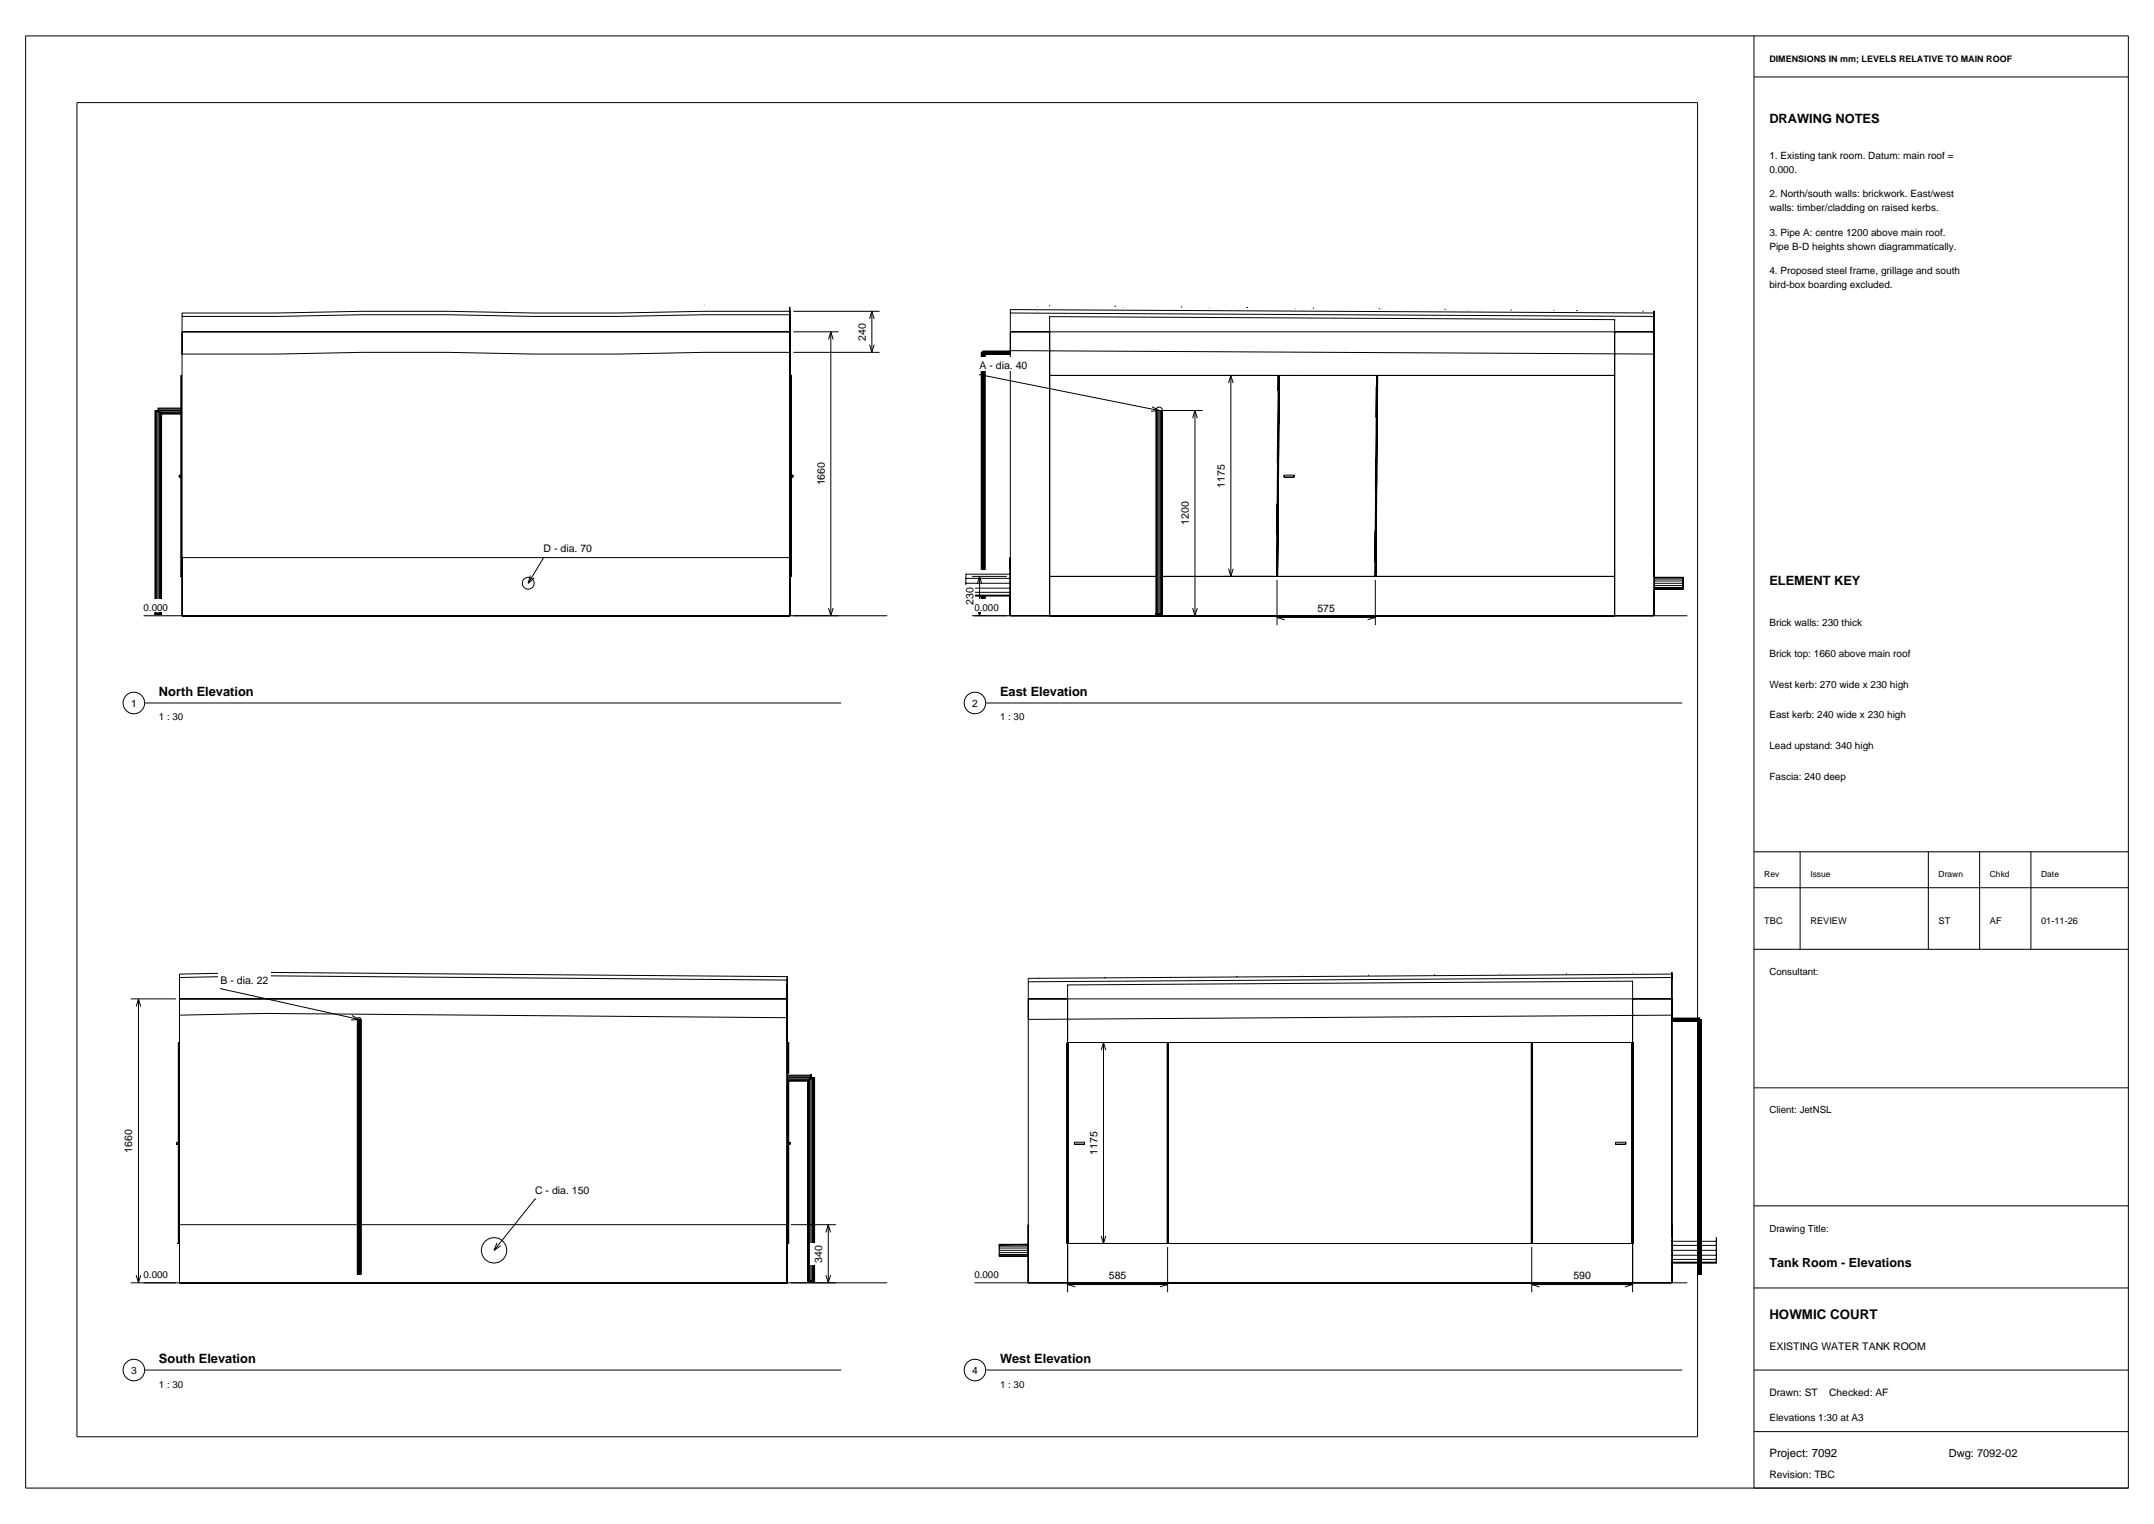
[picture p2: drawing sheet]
<svg xmlns="http://www.w3.org/2000/svg" width="420mm" height="297mm" viewBox="0 0 420 297" stroke-linecap="round" stroke-linejoin="round" font-family="sans-serif">
<g fill="none" stroke="#000" stroke-width=".19">
<path d="M5 7h410v283h-410zM342 7v283M342 15h73M15 20h316v260h-316zM137.3 59.5h.1M202.3 59.8h.1M204.5 59.6h.3M217.3 59.7h.3M219.1 59.9h.1M230.3 59.8h.2M243 59.9h.3M35.2 79.7h-4.4v.3h-.2v39.7l.5-.1"/>
<path d="M35.2 79.5h-4.4v.2M35.5 64.7h118.5v8.4v-8.4zM35.5 61.7v-.7h18.5l16.7-.3h16.6l16.7 .3h16.7l16.6-.3h16.7v-.9v60.2M35.5 61.7h18.5l16.7-.4h16.6l16.7 .4h16.7l16.6-.4h16.7v7.4h-16.7l-16.6 .3h-16.7l-16.7-.3h-16.6l-16.7 .3h-18.5zM35.5 64.7v55.3M154 61.2v11.9zM154.1 73.2v39.1M154.2 73.2l.1 39.1zM154.3 73.2v19.4M154.7 68.7h16.8M154.7 64.7h8.8M154.7 60.7h16.8"/>
<path d="M162 64.7v55.3M162 64.7l.5 1.5M162 64.7l-.4 1.5M169.5 67.2l.5 1.5M170 60.7v8M170 60.7l.4 1.5M170 60.7l-.5 1.5M170.4 67.2l-.4 1.5M191 73h.1M191 73l35 7M191.4 68.7l-.1 42.4M191.5 68.7h-.1v42.4"/>
<path d="M191.7 68.7h-.2v42.4M191.7 68.7h.1M191.7 68.7v42.4M191.9 69h5.1M192 69v42.1M197 68.8h-5.3v.1h5.3M197 68.7h-5.3v.1M197 68.5h-5.3v.2M197 68.4h-5.3v.1M197 64.7h125.5M197 64.7h7.7v55.3M197 64.7v55.3"/>
<path d="M197 61l125.5 .7M224.6 79.3l1.4 .7M225.4 79.9a.66 .66 0 0 1 .7-.6 .66 .66 0 0 1 .6 .7M235.9 60v.1M240 73.2v39.1M240 73.2l.5 1.5M240 73.2l-.5 1.5M249 73.2h-44.3v39.1h20.6M249.1 73.2h-44.4v-11.5l110.1 .6v10.9h-46.2l-.3 39.1h-.1M249.2 76.2v-3l-.3 39.1M249.2 73.2l-.3 39.1M249.3 73.2l-.3 39.1h.1"/>
<path d="M249.4 73.2h18.9M249.4 73.2l-.3 39.1M249.5 73.2l-.2 9.5M252.6 60.2h.1M256 60l.2 .1M268.3 75.3v6.1M268.4 73.2l-.2 39.1h-.2zM268.5 75.3v1.5M268.5 73.2l-.3 39.1M268.6 78.1l-.1 9.8M268.6 73.8v-.6h46.2v39.1h-46.6M268.8 60.2h.3"/>
<path d="M269.4 60.3h.1M281.7 60.3h.2M286.2 60.4h.1M294.5 60.4h.3M302.9 60.5h.2M307.3 60.5h.3M320.3 60.6h.2M322.5 64.7h-7.7v55.3M322.5 60.7h.1M322.5 64.7h.1M322.5 68.7h.1M322.5 61.3v7.4"/>
<path d="M322.5 61h.1M322.5 69h.1M322.5 61.7h.1M322.5 61.3h.1M322.5 61l-125.5-.7v8l125.5 .7M322.5 61v8M322.5 60.7v1M322.5 64.7v55.3M30.4 80h-.2v39.7l.4-.1M30.6 80h-.2v39.7l.4-.1M31.1 80.5h4.1M31.3 80.3v39.4h.2v-39.1"/>
<path d="M31.3 80.6h3.9M31.4 80.7h3.8M31.4 80.5l.1 39.2M34.9 93h.3zM35.2 80h-4.4v.3h4.4M35.2 92.6h-.3v.4M154.3 93h.3zM154.3 92.6h.3v.4v-.4M154.3 93v19.3M154.6 92.6v.4zM225.5 80h-.1v39.7l.3-.1M225.7 80h.3v39.7h-.3z"/>
<path d="M225.7 80h-.2v39.7l.5-.1M226 80h.3M226 80l-1.6 .1M226.5 80h-.2v39.7l.3-.1M226.6 80h-.1v39.7h.2v-39.7M226.7 80v39.7M226.7 80l-.1 .1M226.7 80h7.8M233 80v40M233 80l.5 1.5M233 80l-.5 1.5M249 98.2l-.1 6"/>
<path d="M249.1 84.1v6.1M249.1 98.1v1.7M249.2 84.1v1.6M249.3 86.9l-.1 9.9M250.3 93h2zM252.3 92.6h-2v.4M252.3 92.6v.4M268.2 89.3v6.1M268.4 89.3l-.1 1.5M268.4 92.3l-.1 9.6M28 120h145M30.2 119.6h.1"/>
<path d="M30.4 119.6l-.2 .1M31.3 119.6l-.5 .1v-39.7h.3v39.7l.3-.1M35.2 112.3h.1M35.4 112.3h-.2l.1-39.1v39.1M35.4 112.3h-.1M35.4 112.3h.1M35.5 120h118.5zM35.5 120h8zM35.5 108.7h118.5v11.3h-118.5zM101.9 113.2l-.1 .5zM101.9 113.2a1.17 1.17 0 0 1 1.9-.4 1.17 1.17 0 0 1-.4 1.9 1.17 1.17 0 0 1-1.6-1M103.4 112.1l-.4 1.6"/>
<path d="M104.2 112.6l-1.2 1.1M106 108.7h.1M106 108.7l-3 5M145 120h9zM154 112.3v7.7v-7.7M154 112.3v7.7zM154 112.3h.1M154 112.3l.1-39.1-.1 39.1M154 112.3h.3M154.1 112.3h.1M154.1 112.3l.1-19.3 .1 19.3M161.6 118.5l.4 1.5"/>
<path d="M162.5 118.5l-.5 1.5M188.3 111.5v.1M189.5 112.3h6.8M189.5 120h139.5M190.5 118.5l.5 1.5M191 112.3v7.7M191 112.3l.5 1.5M191 112.3l-.5 1.5M191.3 118.3h.1M191.3 116.2v2.1h.2M191.4 116.2v2.1h.3M191.5 118.5l-.5 1.5"/>
<path d="M191.5 116.2v2.1h.2v-2.1M191.8 118.3h-.1h.2M191.8 116.2v2.1h.2v-2.1v2.1h-.1v-2.1M191.8 111.1v-42.4h.1v42.4M196.9 111v-2.3v11.3v-3.9M197 116h-8.7v.2h8.7M197 115.4h-8.7v.6M197 114.6h-8.7v.8M197 113.7h-8.7v.9M197 112.7h-8.7v1M197 111.9h-8.7v.8M197 120h7.7z"/>
<path d="M204.7 120h110.1zM225.3 119.6h.2M225.4 119.6l-.1 .1M226.3 119.6l-.3 .1 .5-.1M226.7 112.3h88.1M232.5 118.5l.5 1.5M233.5 118.5l-.5 1.5M239.5 110.8l.5 1.5M240.5 110.8l-.5 1.5M248.9 112.2v.1h.1v-.1M249 113v8.8M249.2 101.1l-.1 9.7"/>
<path d="M250.5 119.9l-1.5 .4M266.7 119.9l1.5 .4M268 112.3h.2M268.1 103.3v6.2M268.2 113v8.8M268.2 103.3v1.6M268.3 106.2v6.1M314.8 120h7.7zM322.5 113.7h5.7v.4h-5.7M322.5 114.8h5.7M322.5 112.5l5.7 .1M322.6 112.4v-3.7v11.3v-5.1"/>
<path d="M328.2 113.2v.5zM328.2 114.1v.4h-5.7M328.2 114.5v.2h-5.7M328.2 112.5l-5.7 .1M328.2 112.6v.2h-5.7M328.2 112.8v.4h-5.7M328.2 112.6v2.1M28.3 137h135.7M192.3 137h135.7M249 120.3h19.2M249 120.3l1.5 .5M268.2 120.3l-1.5 .5"/>
<path d="M342 166h73M342 173h73M351 166v19M376 166v19M386 166v19M396 166v19M25.5 194.7h8.8M27 194.7v55.3M27 194.7l.4 1.5M27 194.7l-.5 1.5M35 194.7h118.5M35 190.5l16.7-.3 101.8 .8v7.3l-101.8-.8-16.7 .3z"/>
<path d="M35 190.5v-.7l16.7-.3 101.8 .8v8.7M35 194.7v55.3M43 192.7h.1M43 192.7l27 6M68.6 197.9l1.4 .8M69.7 198.5l.2-.2h.2l.3 .4M69.7 198.7v49.6M69.9 198.7h-.2v49.6h.2M70 198.7h-.1v49.6h.1M70 198.7l-1.6 .1M70.1 198.7h-.1v49.6h.1M70.3 198.7h-.2v49.6h.2"/>
<path d="M70.3 198.7l.1 49.6zM70.3 198.7v49.6h.1M70.3 198.7v49.6M70.3 198.7h.1M70.4 198.7l-.1 .1M153.5 194.7h.1M153.5 194.7v55.3v-7.7v7.7h-118.5M153.5 190.3v1.4M202.6 190.6h-.1M215.5 190.5h-.1M228.3 190.4h-.1M241.2 190.3h-.1"/>
<path d="M254 190.2h-.1M266.9 190l-.1 .1M279.8 189.9h-.1M292.6 189.8h-.1M305.5 189.7h-.1M318.3 189.6h-.1M318.3 194.7v8.3v-11.8l-110.1 .7v11.2v-8.4h-7.7h125.5M325.9 194.7h.1M325.9 189.5l.1 .3-125.5 .9v59.3M325.9 190.3l.1-.1v7.6l-125.5 .9M325.9 198.7h5.4v.1h-5.4M325.9 198.4l5.4-.1v.4h-.1v49.6h.1h-.2v-49.6h.1"/>
<path d="M325.9 199h5.1M325.9 199h5M326 190.8v59.2M326 194.7h.1M326 189.5l-.1 1.5M326 197.5v.7M326 199.1v41.9M326 190.5l-125.5 .8M331 199v49.3h.2M331.3 198.8v.1h-5.4M331.3 198.3h.1M331.3 198.4v.1h-5.4"/>
<path d="M331.5 198.7h-.2v49.6h.3M331.6 198.7h-.1v49.6h.2v-49.6M331.6 198.7h.1v49.6h-.1zM331.7 198.7v49.6M342 185h73M34.8 203.2l.1 39.1h-.2zM153.5 203.1v-11.4v50.6M153.5 210h4.7v.3h-4.7M153.5 209.5h4.7v-.1v.6h-.3v39.7l.5-.1M153.5 210.5h4.3M153.5 210.6h4.1M153.5 210.7h4"/>
<path d="M153.5 210.7v31.6M153.6 210.7l-.1 31.6M153.6 209.2v-6l-.1 6M153.6 203.2l.1 6M153.7 210.7l-.1 31.6M153.7 203.2l.1 6zM153.7 210.7v11.9M153.8 210.7l-.1 31.6M157.5 210.6v39.1l.2-.1M157.6 210.5v39.2l.3-.1M157.7 210.3v39.4l.5-.1M158.2 209.3h.1"/>
<path d="M158.2 209.5v.2h-4.7M158.4 210h-.2v39.7l.4-.1M158.6 210h-.2v39.7h.4v-39.7M158.8 210v39.7zM158.8 210h-.2v39.7h.2M158.8 210h.1M208 203.2v39.1h.3M208 203.2v39.1h.2M208.1 203.2h.1M208.2 203.2l.1 39.1zM208.3 203.2v39.1M208.7 203.2h8"/>
<path d="M215.2 203.2v39.1M215.2 203.2l.4 1.5M215.2 203.2l-.5 1.5M217.4 203.2h.1M218.3 203.2h.2M219.3 203.2h.1M221 203.2h.1M221.3 203.2h.3M222.1 203.2h.1M222.5 203.2h.1M222.7 203.2h.1M224.3 203.2h.1"/>
<path d="M226.5 203.2h.2M227.2 203.2h.1M227.5 203.2h-19.3v39.1h19.5M227.7 203.2l.1 39.1zM227.7 203.2l-.2 39.1h.3v-39.1h70.6M227.8 203.2v39.1M298.7 203.2l.1 39.1zM298.7 203.2l-.2 39.1h.3v-39.1M318.1 203.2h-19.3v39.1M318.2 203.2v39.1h.3l-.1-39.1M318.2 203.2v39.1M318.2 203.2h.1"/>
<path d="M318.3 203.2l.1 39.1zM318.5 203.2v39.1M342 212h73M34.4 223h.3zM34.7 222.6h-.3v.4M69.5 238.7h-34.5v11.3M70.4 238.7h83.1v11.3h-118.5M104.3 233.7h.1M104.3 233.7l-8 10M153.7 223h.4zM153.7 222.6h.4v.4M154.2 238.7h8.8"/>
<path d="M161.5 238.7v11.3M161.5 238.7l.4 1.5M161.5 238.7l-.5 1.5M200.4 238.7v11.3M209.5 223h2zM211.4 222.6h-1.9v.4M211.5 223v-.4v.4M315 223h2zM316.9 222.6h-1.9v.4M317 223v-.4v.4M342 235h73M25.5 250h147.5"/>
<path d="M26.5 248.5l.5 1.5M27.4 248.5l-.4 1.5M34.7 242.3h.1M34.8 242.3h.1M34.8 242.3h-.1M34.9 242.3h.1M35 250h118.5zM35 250h9zM69.6 248.3h.1M69.7 248.3h.6M94 242.7l-.2 1zM94 242.7a2.5 2.5 0 0 1 4.1-.8 2.5 2.5 0 0 1-.8 4.1 2.5 2.5 0 0 1-3.5-2.3"/>
<path d="M96.9 242.2l-.6 1.5M97.6 242.8l-1.3 .9M145.5 250h8zM153.5 242.3h.1M153.5 242.3h.2M153.6 242.3h.1M153.6 242.3l.1-19.3v19.3M157.6 249.6l-.1 .1M161 248.5l.5 1.5M161.9 248.5l-.4 1.5M190 250h139M194.8 242.5h5.5z"/>
<path d="M200.3 244.7h-5.5l5.5 .1M200.3 244.5h-5.5v.2M200.3 244.1h-5.5v.4M200.3 243.7h-5.5v.4M200.3 243.2h-5.5v.5M200.3 242.8h-5.5v.4M200.3 242.6h-5.5v.2M200.4 250h.1M200.5 250h7.7zM208.2 250h110.1zM208.2 242.3h110.1v7.7M208.2 242.3v9.5"/>
<path d="M208.2 250.3h19.5M208.2 250.3l1.5 .5M208.9 242.3h7.8M209.7 249.9l-1.5 .4M214.7 240.8l.5 1.5M215.6 240.8l-.4 1.5M226.2 249.9l1.5 .4M227.6 242.3h90.7M227.7 243v8.8M227.7 250.3l-1.5 .5M298.7 243v8.8M298.7 250.3h19.6"/>
<path d="M298.7 250.3l1.5 .5M300.2 249.9l-1.5 .4M316.8 249.9l1.5 .4M318.3 250h7.7zM318.3 242.3v9.5M318.3 250.3l-1.5 .5M325.9 244.6h5M325.9 243.7h5M325.9 245.4h5M325.9 246h5M325.9 246.2h5M325.9 241.9h5"/>
<path d="M325.9 242.7h5M326 246.1v3.9M326.1 241v-2.3v11.3v-3.9M331 248.3h.1M331.3 248.3h.2M331.6 243.7h3.1v.9h-3.1M331.6 246.2h3.1v-.2v.2M331.6 241.9h3.1v-.5v4.6M334.7 244.6v.8h-3.1M334.7 245.4v.6h-3.1M334.7 241.2v.2v-.2M334.7 241.9v.8h-3.1"/>
<path d="M342 251h73M28.3 267h135.7M192.3 267h135.7M342 267h73M342 279h73"/>
<circle cx="26.1" cy="137" r="2.1"/>
<circle cx="190.1" cy="137" r="2.1"/>
<circle cx="26.1" cy="267" r="2.1"/>
<circle cx="190.1" cy="267" r="2.1"/>
</g>
<g fill="#fff">
<path d="M344.6 10h48.2v2.3h-48.2z"/>
<path d="M344.6 21.2h22.3v3.1h-22.3z"/>
<path d="M344.6 28.8h36.7v2.5h-36.7z"/>
<path d="M344.6 31.5h6.2v2.5h-6.2z"/>
<path d="M344.6 36.3h36.8v2.4h-36.8z"/>
<path d="M344.6 39h33.9v2.4h-33.9z"/>
<path d="M344.6 43.7h35.2v2.5h-35.2z"/>
<path d="M344.6 46.4h37.3v2.5h-37.3z"/>
<path d="M344.6 51.2h38v2.4h-38z"/>
<path d="M344.6 53.9h24.9v2.5h-24.9z"/>
<path d="M344.6 111.2h18.6v3.1h-18.6z"/>
<path d="M344.6 119.8h18.9v2.4h-18.9z"/>
<path d="M344.6 125.8h28.3v2.4h-28.3z"/>
<path d="M344.6 131.8h28v2.4h-28z"/>
<path d="M344.6 137.8h27.5v2.4h-27.5z"/>
<path d="M344.6 143.8h21.2v2.4h-21.2z"/>
<path d="M344.6 149.8h15.8v2.4h-15.8z"/>
<path d="M343.6 169.1h3.7v2.2h-3.7z"/>
<path d="M352.6 169.1h4.7v2.2h-4.7z"/>
<path d="M377.6 169.1h5.6v2.2h-5.6z"/>
<path d="M387.6 169.1h4.7v2.2h-4.7z"/>
<path d="M397.6 169.1h4.3v2.2h-4.3z"/>
<path d="M343.6 178h4.4v2.3h-4.4z"/>
<path d="M352.6 178h7.9v2.3h-7.9z"/>
<path d="M377.6 178h3.1v2.3h-3.1z"/>
<path d="M387.6 178h3.1v2.3h-3.1z"/>
<path d="M397.6 178h8v2.3h-8z"/>
<path d="M344.6 187.8h10.4v2.4h-10.4z"/>
<path d="M344.6 214.8h12.9v2.5h-12.9z"/>
<path d="M344.6 237.8h12.4v2.4h-12.4z"/>
<path d="M344.6 244.3h28.6v3h-28.6z"/>
<path d="M344.6 254.1h21.9v3.1h-21.9z"/>
<path d="M344.6 260.7h31.3v2.5h-31.3z"/>
<path d="M344.6 269.7h24v2.6h-24z"/>
<path d="M344.6 274.8h19.2v2.5h-19.2z"/>
<path d="M344.6 281.5h14.1v2.8h-14.1z"/>
<path d="M379.6 281.6h14.2v2.7h-14.2z"/>
<path d="M344.6 285.7h13.6v2.5h-13.6z"/>
<path d="M27.6 116.8h5.6v2.4h-5.6z"/>
<path d="M189.6 116.8h5.6v2.4h-5.6z"/>
<path d="M27.6 246.8h5.6v2.5h-5.6z"/>
<path d="M189.6 246.8h5.6v2.5h-5.6z"/>
<path d="M158.5 89.7h2.5v5.3h-2.5z"/>
<path d="M166.5 62.6h2.6v4.2h-2.6z"/>
<path d="M23.5 219.7h2.6v5.3h-2.6z"/>
<path d="M158 242.2h2.5v4.2h-2.5z"/>
<path d="M187.5 114.1h2.5v4.2h-2.5z"/>
<path d="M236.5 90.1h2.5v5.3h-2.5z"/>
<path d="M256.5 116.9h4.2v2.6h-4.2z"/>
<path d="M229.5 97.3h2.5v5.4h-2.5z"/>
<path d="M306.4 246.9h4.2v2.6h-4.2z"/>
<path d="M215.8 246.9h4.2v2.6h-4.2z"/>
<path d="M211.7 220.1h2.5v5.3h-2.5z"/>
<path d="M105.6 105.4h10.3v2.5h-10.3z"/>
<path d="M190.6 69.7h10.1v2.6h-10.1z"/>
<path d="M42.6 189.4h10.1v2.5h-10.1z"/>
<path d="M103.9 230.4h11.4v2.5h-11.4z"/>
<path d="M25.1 135.5h2v2.5h-2z"/>
<path d="M30.6 132.9h19.3v3.1h-19.3z"/>
<path d="M30.6 138.2h5.6v2.4h-5.6z"/>
<path d="M189.1 135.5h2v2.5h-2z"/>
<path d="M194.6 132.9h17.9v3.1h-17.9z"/>
<path d="M194.6 138.2h5.6v2.4h-5.6z"/>
<path d="M25.1 265.5h2v2.5h-2z"/>
<path d="M30.6 262.9h19.7v3.1h-19.7z"/>
<path d="M30.6 268.2h5.6v2.4h-5.6z"/>
<path d="M189.1 265.5h2v2.5h-2z"/>
<path d="M194.6 262.9h18.6v3.1h-18.6z"/>
<path d="M194.6 268.2h5.6v2.4h-5.6z"/>
</g>
<text font-size="2.6" x="345" y="257">HOWMIC COURT</text>
<g font-size="2.5">
<text x="345" y="24">DRAWING NOTES</text>
<text x="345" y="114">ELEMENT KEY</text>
<text x="31" y="135.7">North Elevation</text>
<text x="195" y="135.7">East Elevation</text>
<text x="345" y="247">Tank Room - Elevations</text>
<text x="31" y="265.7">South Elevation</text>
<text x="195" y="265.7">West Elevation</text>
</g>
<text font-size="2.2" x="345" y="284">Project: 7092</text>
<g font-size="2.1">
<text x="168.8" y="66.4" transform="rotate(-90 168.8 66.4)">240</text>
<text x="191" y="72">A - dia. 40</text>
<text x="160.8" y="94.6" transform="rotate(-90 160.8 94.6)">1660</text>
<text x="238.8" y="95" transform="rotate(-90 238.8 95)">1175</text>
<text x="106" y="107.7">D - dia. 70</text>
<text x="231.8" y="102.3" transform="rotate(-90 231.8 102.3)">1200</text>
<text x="189.8" y="117.9" transform="rotate(-90 189.8 117.9)">230</text>
<text x="256.9" y="119.2">575</text>
<text x="43" y="191.7">B - dia. 22</text>
<text x="25.8" y="224.6" transform="rotate(-90 25.8 224.6)">1660</text>
<text x="214" y="225" transform="rotate(-90 214 225)">1175</text>
<text x="104.3" y="232.7">C - dia. 150</text>
<text x="160.3" y="246" transform="rotate(-90 160.3 246)">340</text>
<text x="216.2" y="249.2">585</text>
<text x="306.8" y="249.2">590</text>
<text x="345" y="263">EXISTING WATER TANK ROOM</text>
<text x="380" y="284">Dwg: 7092-02</text>
</g>
<g font-size="2">
<text x="345" y="31">1. Existing tank room. Datum: main roof =</text>
<text x="345" y="33.7">0.000.</text>
<text x="345" y="38.5">2. North/south walls: brickwork. East/west</text>
<text x="345" y="41.2">walls: timber/cladding on raised kerbs.</text>
<text x="345" y="45.9">3. Pipe A: centre 1200 above main roof.</text>
<text x="345" y="48.7">Pipe B-D heights shown diagrammatically.</text>
<text x="345" y="53.4">4. Proposed steel frame, grillage and south</text>
<text x="345" y="56.1">bird-box boarding excluded.</text>
<text x="345" y="122">Brick walls: 230 thick</text>
<text x="345" y="128">Brick top: 1660 above main roof</text>
<text x="25.5" y="137.8">1</text>
<text x="189.5" y="137.8">2</text>
<text x="345" y="134">West kerb: 270 wide x 230 high</text>
<text x="345" y="140">East kerb: 240 wide x 230 high</text>
<text x="345" y="146">Lead upstand: 340 high</text>
<text x="345" y="152">Fascia: 240 deep</text>
<text x="25.5" y="267.8">3</text>
<text x="189.5" y="267.8">4</text>
<text x="345" y="272">Drawn: ST</text>
<text x="356.7" y="272">Checked: AF</text>
<text x="345" y="277">Elevations 1:30 at A3</text>
<text x="345" y="288">Revision: TBC</text>
</g>
<g font-size="1.9">
<text x="28" y="119">0.000</text>
<text x="190" y="119">0.000</text>
<text x="31" y="140.4">1 : 30</text>
<text x="195" y="140.4">1 : 30</text>
<text x="345" y="190">Consultant:</text>
<text x="345" y="217">Client: JetNSL</text>
<text x="345" y="240">Drawing Title:</text>
<text x="28" y="249">0.000</text>
<text x="190" y="249">0.000</text>
<text x="31" y="270.4">1 : 30</text>
<text x="195" y="270.4">1 : 30</text>
</g>
<g font-size="1.8">
<text x="345" y="12">DIMENSIONS IN mm; LEVELS RELATIVE TO MAIN ROOF</text>
<text x="344" y="180">TBC</text>
<text x="353" y="180">REVIEW</text>
<text x="378" y="180">ST</text>
<text x="388" y="180">AF</text>
<text x="398" y="180">01-11-26</text>
</g>
<g font-size="1.7">
<text x="344" y="171">Rev</text>
<text x="353" y="171">Issue</text>
<text x="378" y="171">Drawn</text>
<text x="388" y="171">Chkd</text>
<text x="398" y="171">Date</text>
</g>
</svg>
